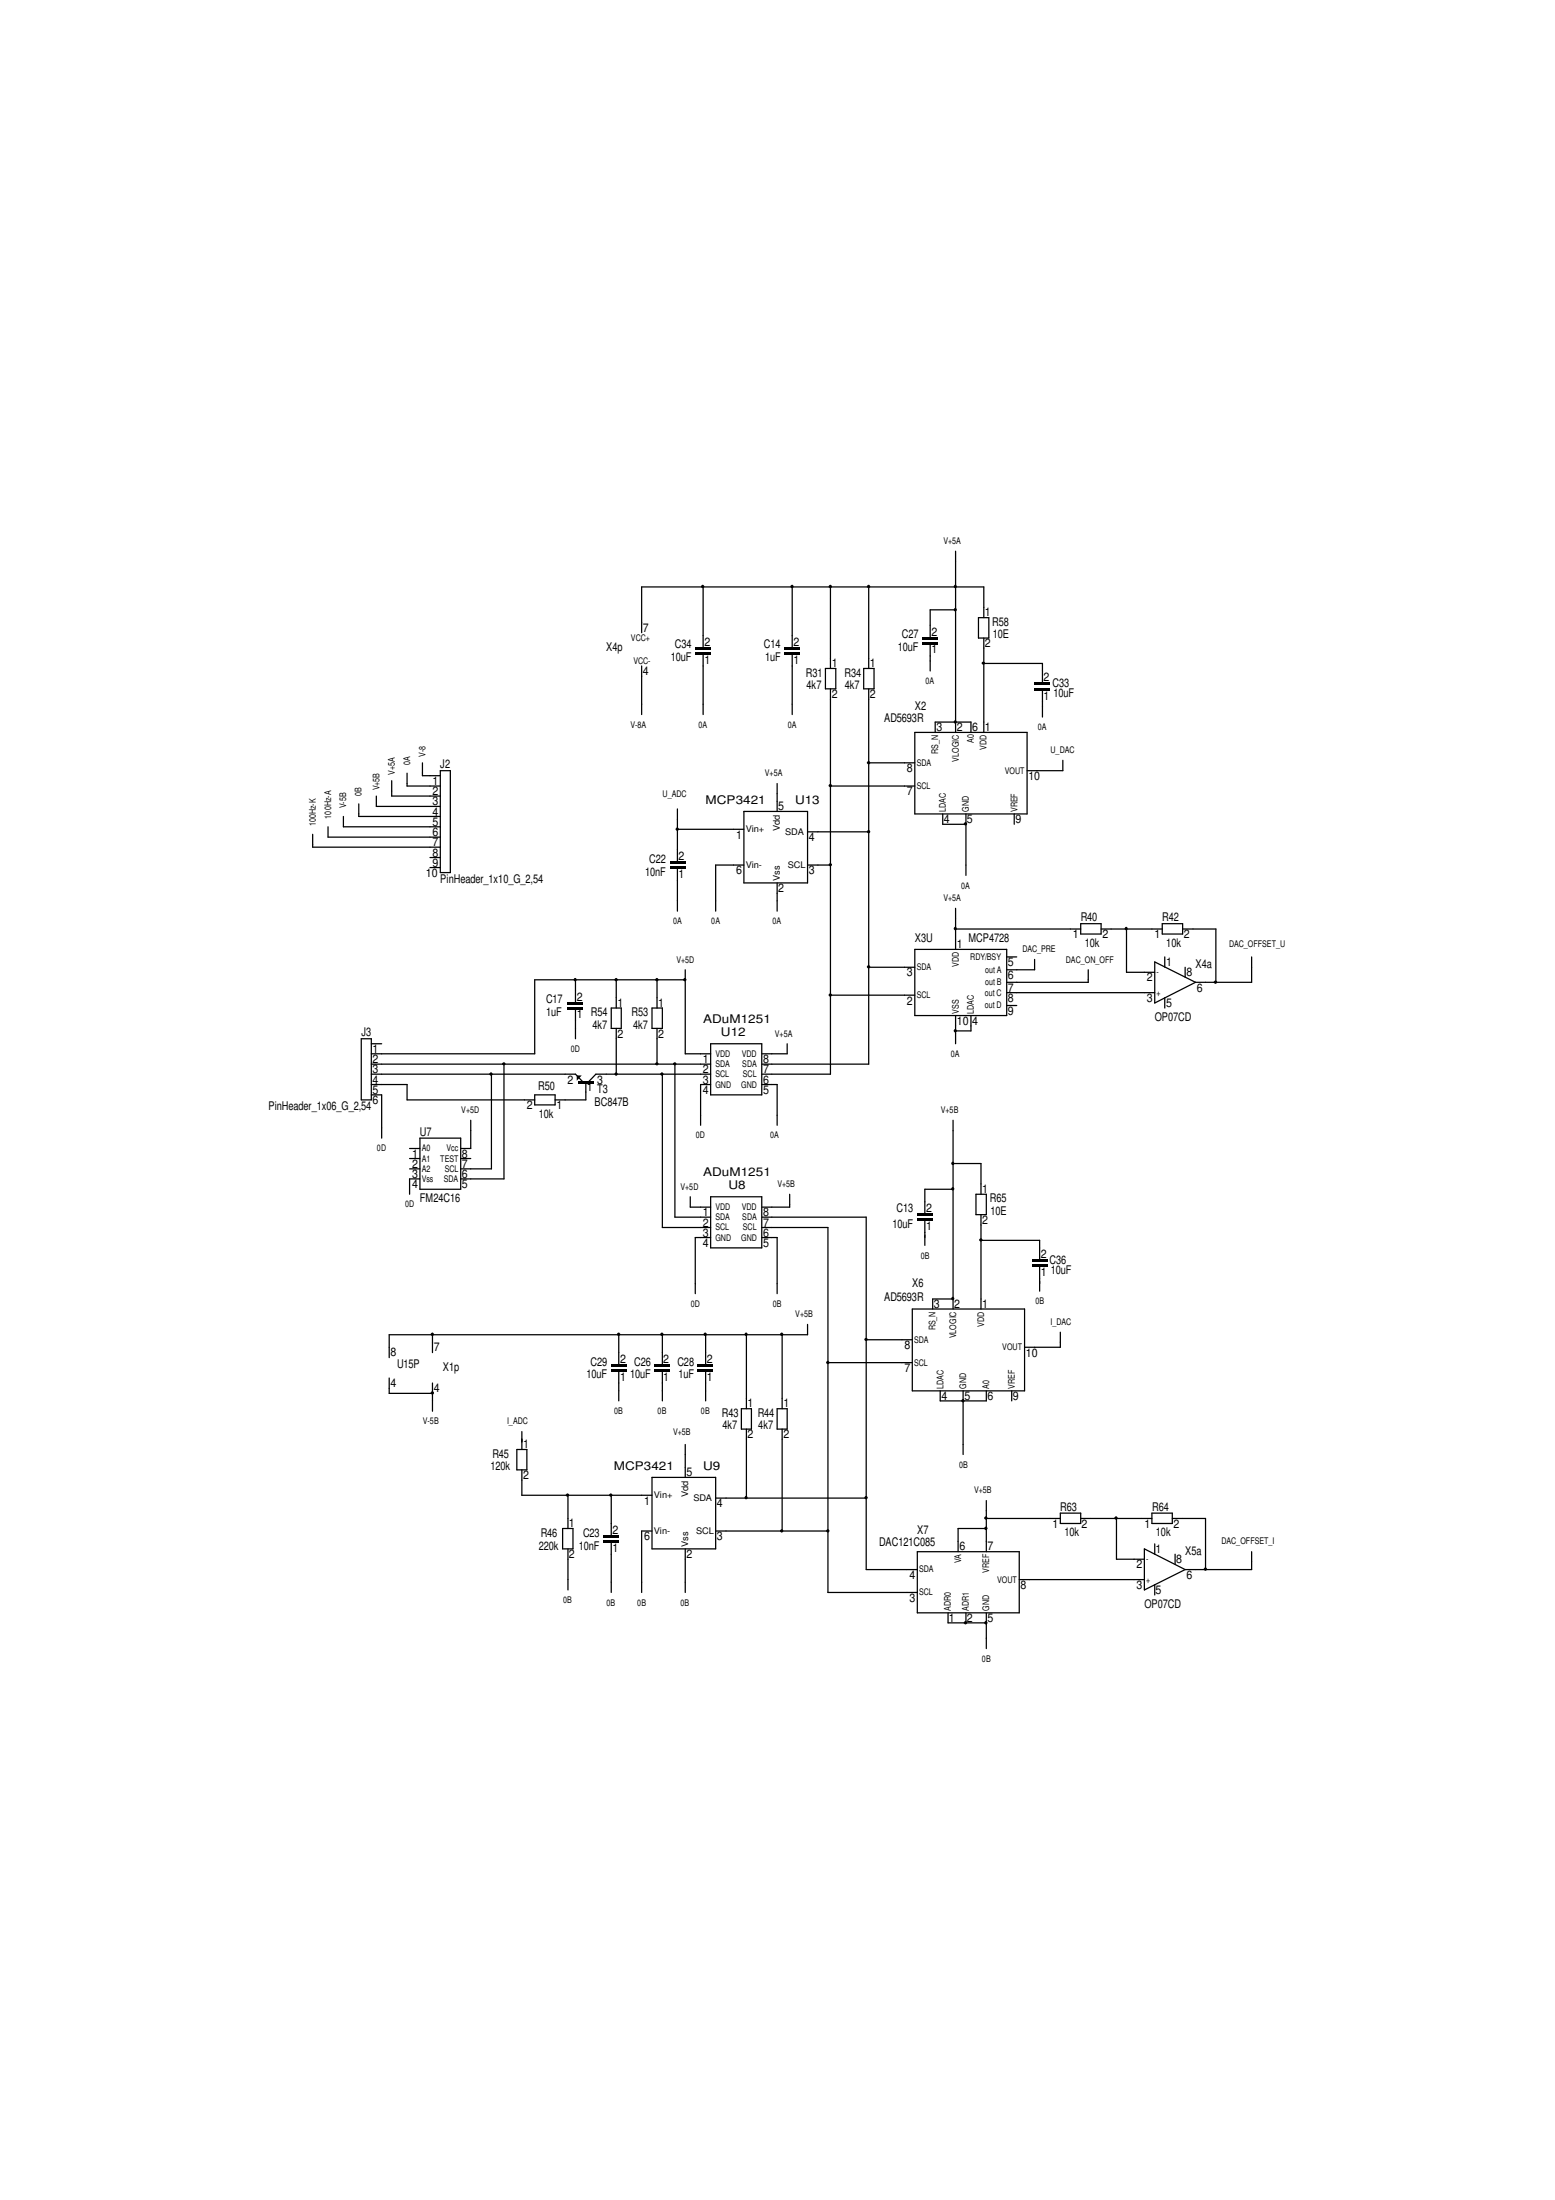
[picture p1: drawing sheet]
<svg xmlns="http://www.w3.org/2000/svg" width="210mm" height="297mm" viewBox="0 0 210 297" stroke-linecap="round" stroke-linejoin="round" font-family="sans-serif">
<g fill="none" stroke="#000" stroke-width=".17">
<path d="M94.9 79.2v8.1M106.9 79.2v8.1M112.1 79.2v11.1M117.3 79.2v11.1M129 74.4v24.5M86.6 89.9v6.6M94.9 88.4v8.1M106.9 88.4v8.1M111.4 90.3h1.4v2.7h-1.4zM112.1 93v52h-9.3M116.6 90.3h1.4v2.7h-1.4zM117.3 93v50.7h-14.5"/>
<path d="M123.5 98.9h15.1v11h-15.1zM125.6 87v3.6M126.2 98.9v-1.4h4.9v1.4M129 82.3h-3.4v3.7M132.1 83.4h1.4v2.7h-1.4zM132.8 83.4v-4.2h-46.2v6.2M132.8 86.1v12.8M132.8 89.6h7.9v2.6M140.7 93.2v3.6M42.2 112.6v1.8h17.2M44.3 111.6v1.4h15.1M46.4 110.2v1.4h13"/>
<path d="M48.4 108.5v1.7h11M50.8 107.5v1.4h8.6M52.9 105.4v2.1h6.5M54.9 104.4v1.7h4.5M57 103v1.7h2.4M58 117.1h1.4M58 115.8h1.4M59.4 104.1h1.4v13.7h-1.4zM91.4 109.2v7.1M91.4 117.3v5.7M91.4 112h9M100.4 116.8h-3.8v6.2"/>
<path d="M100.4 109.6h8.6v9.6h-8.6zM104.9 105.8v3.8M104.9 119.2v3.8M109 116.8h3.1M109 112.3h8.3M112.1 106.1h11.4M117.3 103h6.2M127.3 109.9v1.4h3.1M130.4 109.9v8.3M136.9 109.9v1.4M143.5 102.7v1.4h-4.9M77.7 132.3v3"/>
<path d="M77.7 136.3v4M82.5 136.1h1.4v2.8h-1.4zM83.2 132.3v3.8M83.2 138.9v6.1M88 136.1h1.4v2.8h-1.4zM88.7 132.3v3.8M88.7 138.9v4.8M92.5 132.3h-20.3v10h-22.1M92.5 130.9v11.4h3.4M112.1 134.4h11.4M117.3 130.6h6.2M123.5 128.2h12.4v8.9h-12.4z"/>
<path d="M129 122.6v5.6M129 137.1v3.8M129 125.4h16.9M131.1 137.1v2.1h-2.1M135.9 135.8h1.3M135.9 134h20M135.9 129.2h1.3M139.7 129.5v1.4h-3.8M145.9 124.7h2.7v1.4h-2.7zM146.9 130.9v1.7h-11M148.6 125.4h8.3M152.1 125.4v5.9h3.8"/>
<path d="M155.9 129.9l5.5 2.7-5.5 2.8zM156.9 124.7h2.7v1.4h-2.7zM157.2 129.2v1.4M157.2 134.7v1.4M159.6 125.4h4.5v7.2M160 130.6v1.4M169 129.2v3.4h-7.6M48.8 140.3h1.3v8.2h-1.3zM50.1 147.8h1.4v5.9M50.1 146.4h4.8v2.1h17.3M50.1 145h27.6l1 1.1M50.1 143.7h45.8"/>
<path d="M50.1 140.9h1.4M55.3 156.4h1.4M55.3 155.1h1.4M55.3 157.8h1.4M56.7 159.2h-1.4v2M56.7 153.7h5.5v6.9h-5.5zM62.2 156.4h1.3M63.5 151.3v3.8h-1.3M66.3 145v12.8h-4.1M68 143.7v15.5h-5.8M72.2 147.8h2.7v1.4h-2.7zM79.1 146.1v2.4h-4.2"/>
<path d="M89.4 145v20.7h6.5M91.1 143.7v20.6h4.8M95.9 140.9h6.9v6.9h-6.9zM95.9 146.4h-1.3v5.5M95.9 145h-15.5l-1 1.1M102.8 146.4h2.1v5.5M106.3 140.9v1.4h-3.5M128.7 151.3v25.4M128.7 157.1h3.7v4.1M93.2 161.6v1.4h2.7M95.9 161.6h6.9v6.9h-6.9zM95.9 167.1h-2v7.6"/>
<path d="M102.8 164.3h14.1v47.6h6.9M102.8 165.7h9v49.3h12M102.8 167.1h2.1v7.6M106.6 161.2v1.8h-3.8M109 178.8v1.4h-56.5v3.1M123.1 176.7h15.2v11.1h-15.2zM124.8 164.8v3.3M128.7 160.6h-3.9v3.2M128.7 175.4h-2.8v1.3M131.7 161.2h1.4v2.8h-1.4zM132.4 167.5h7.9v2.6M132.4 164v12.7"/>
<path d="M140.3 171.1v3.2M143.1 179.9v2h-4.8M52.5 186.1v2h5.9M58.4 180.2v2.4M58.4 186.7v3.8M69.8 195.7h1.3v2.8h-1.3zM70.4 193.3v2.4M70.4 198.5v3.4h17.6M83.5 180.2v3.9M83.5 185.2v3.9M88 199.5h8.6v9.6h-8.6zM89.4 180.2v3.9"/>
<path d="M89.4 185.2v3.9M92.5 195v4.5M95.2 180.2v3.9M95.2 185.2v3.9M100.1 190.2h1.3v2.8h-1.3zM100.8 180.2v10M100.8 193v9.3M104.9 190.2h1.4v2.8h-1.4zM105.6 180.2v10M105.6 193v13.7M111.8 184h11.3M116.9 180.9h6.2"/>
<path d="M126.9 187.8v1.3h6.2v-1.3M130 187.8v8.6M136.6 187.8v1.3M75.9 206.4h1.4v2.7h-1.4zM76.7 201.9v4.5M76.7 209.1v5.6M82.5 201.9v5.4M82.5 208.3v6.7M88 206.7h-1.4v8.3M92.5 209.1v5.9M96.6 206.7h15.2M96.6 202.3h20.3"/>
<path d="M123.8 209.5h13.8v8.3h-13.8zM128 217.8v1.3h5.1M130.4 217.8v1.3M133.1 202.6v6.9M133.1 217.8v4.8M133.1 206.4h-3.8v3.1M133.1 205h10M137.6 213.3h16.9M143.1 204.3h2.8v1.4h-2.8zM145.9 205h9.6M150.7 205v5.5h3.8M154.5 209.1l5.5 2.8-5.5 2.8z"/>
<path d="M155.5 204.3h2.7v1.4h-2.7zM155.9 208.4v1.4M155.9 214v1.3M158.2 205h4.5v6.9M158.6 209.8v1.4M169 209.5v2.4h-9"/>
</g>
<g fill="none" stroke="#000" stroke-width=".34">
<path d="M93.9 87.5h2M105.9 87.5h2.1M124.5 86.1h2.1M124.5 86.8h2.1M139.7 92.3h2M90.4 116.5h2.1M90.4 117.1h2.1M76.7 135.4h2M76.7 136.1h2M123.8 164h2.1M123.8 164.7h2.1M139.3 170.2h2.1"/>
<path d="M139.3 170.9h2.1M82.5 184.3h2.1M82.5 185h2.1M88.3 184.3h2.1M88.3 185h2.1M94.2 184.3h2.1M94.2 185h2.1M81.4 207.4h2.1M81.4 208.1h2.1"/>
</g>
<path d="M93.9 88.2h2M105.9 88.2h2.1M139.7 93h2" fill="none" stroke="#000" stroke-width=".38"/>
<path d="M78 146.1h2.1" fill="none" stroke="#000" stroke-width=".3"/>
<g fill="#000">
<path d="M77.9 145.2h.6l-.6 .7z"/>
<path d="M94.7 79h.2h.1l.1 .2-.1 .1-.1 .1-.2-.1-.1-.1z" fill-rule="evenodd"/>
<path d="M106.8 79h.1h.2v.2v.1l-.2 .1-.1-.1-.1-.1z" fill-rule="evenodd"/>
<path d="M111.9 79h.2h.1l.1 .2-.1 .1-.1 .1-.2-.1-.1-.1z" fill-rule="evenodd"/>
<path d="M117.1 79h.2h.1l.1 .2-.1 .1-.1 .1-.2-.1-.1-.1z" fill-rule="evenodd"/>
<path d="M128.8 79h.1h.2v.3l-.2 .1-.1-.1z" fill-rule="evenodd"/>
<path d="M128.8 82.2l.1-.1 .2 .1v.3h-.2h-.1z" fill-rule="evenodd"/>
<path d="M128.8 97.3l.1-.1 .2 .1v.3l-.2 .1-.1-.1z" fill-rule="evenodd"/>
<path d="M132.6 89.4h.3l.1 .1-.1 .2h-.3l-.1-.2z" fill-rule="evenodd"/>
<path d="M91.3 111.8l.1-.1 .2 .1 .1 .2-.1 .1-.2 .1-.1-.1-.1-.1z" fill-rule="evenodd"/>
<path d="M111.9 105.9l.2-.1 .1 .1 .1 .2-.1 .1-.1 .1-.2-.1-.1-.1z" fill-rule="evenodd"/>
<path d="M111.9 116.6h.3l.1 .2-.1 .1h-.3l-.1-.1z" fill-rule="evenodd"/>
<path d="M117.1 102.8l.2-.1 .1 .1 .1 .2-.1 .1-.1 .1-.2-.1-.1-.1z" fill-rule="evenodd"/>
<path d="M117.1 112.1h.2h.1l.1 .2-.1 .1-.1 .1-.2-.1-.1-.1z" fill-rule="evenodd"/>
<path d="M130.2 111.1l.1-.1 .2 .1 .1 .2-.1 .1-.2 .1-.1-.1-.1-.1z" fill-rule="evenodd"/>
<path d="M77.5 132.1l.1-.1 .2 .1v.3l-.2 .1-.1-.1z" fill-rule="evenodd"/>
<path d="M83 132.1l.2-.1 .1 .1 .1 .2-.1 .1-.1 .1-.2-.1-.1-.1z" fill-rule="evenodd"/>
<path d="M88.5 132.1l.2-.1 .1 .1 .1 .2-.1 .1-.1 .1-.2-.1-.1-.1z" fill-rule="evenodd"/>
<path d="M92.3 132.1l.2-.1 .1 .1 .1 .2-.1 .1-.1 .1-.2-.1-.1-.1z" fill-rule="evenodd"/>
<path d="M111.9 134.2l.2-.1 .1 .1 .1 .2-.1 .1-.1 .1-.2-.1-.1-.1z" fill-rule="evenodd"/>
<path d="M117.1 130.4l.2-.1 .1 .1 .1 .2-.1 .1-.1 .1-.2-.1-.1-.1z" fill-rule="evenodd"/>
<path d="M128.8 139l.1-.1 .2 .1v.3l-.2 .1-.1-.1z" fill-rule="evenodd"/>
<path d="M128.8 125.2l.1-.1 .2 .1v.3l-.2 .1-.1-.1z" fill-rule="evenodd"/>
<path d="M151.9 125.2l.1-.1 .2 .1v.3l-.2 .1-.1-.1z" fill-rule="evenodd"/>
<path d="M163.9 132.5l.2-.1 .1 .1 .1 .1-.1 .2h-.1h-.2l-.1-.2z" fill-rule="evenodd"/>
<path d="M66.1 144.9l.2-.1 .1 .1 .1 .1-.1 .2h-.1h-.2l-.1-.2z" fill-rule="evenodd"/>
<path d="M67.9 143.5h.3v.1v.2h-.3l-.1-.2z" fill-rule="evenodd"/>
<path d="M83 144.9l.2-.1 .1 .1 .1 .1-.1 .2h-.1h-.2l-.1-.2z" fill-rule="evenodd"/>
<path d="M88.5 143.5h.3l.1 .1-.1 .2h-.3l-.1-.2z" fill-rule="evenodd"/>
<path d="M89.2 144.9l.2-.1 .1 .1 .1 .1-.1 .2h-.1h-.2l-.1-.2z" fill-rule="evenodd"/>
<path d="M90.9 143.5h.3l.1 .1-.1 .2h-.3l-.1-.2z" fill-rule="evenodd"/>
<path d="M128.5 156.9l.1-.1 .2 .1v.3l-.2 .1-.1-.1z" fill-rule="evenodd"/>
<path d="M128.5 160.4l.1-.1 .2 .1v.3h-.2h-.1z" fill-rule="evenodd"/>
<path d="M128.5 175.2l.1-.1 .2 .1v.3l-.2 .1-.1-.1z" fill-rule="evenodd"/>
<path d="M132.2 167.3l.2-.1 .2 .1v.1v.2h-.2h-.2v-.2z" fill-rule="evenodd"/>
<path d="M58.2 187.9l.2-.1 .1 .1 .1 .2-.1 .1-.1 .1-.2-.1-.1-.1z" fill-rule="evenodd"/>
<path d="M58.2 180l.2-.1 .1 .1 .1 .2-.1 .1-.1 .1-.2-.1-.1-.1z" fill-rule="evenodd"/>
<path d="M83.3 180l.2-.1 .2 .1v.2v.1l-.2 .1-.2-.1v-.1z" fill-rule="evenodd"/>
<path d="M89.2 180l.2-.1 .1 .1 .1 .2-.1 .1-.1 .1-.2-.1-.1-.1z" fill-rule="evenodd"/>
<path d="M95 180l.2-.1 .1 .1 .1 .2-.1 .1-.1 .1-.2-.1v-.1z" fill-rule="evenodd"/>
<path d="M100.6 180l.1-.1 .2 .1v.3l-.2 .1-.1-.1z" fill-rule="evenodd"/>
<path d="M105.4 180l.1-.1 .2 .1v.2v.1l-.2 .1-.1-.1-.1-.1z" fill-rule="evenodd"/>
<path d="M111.6 183.8l.2-.1 .1 .1 .1 .2-.1 .1-.1 .1-.2-.1-.1-.1z" fill-rule="evenodd"/>
<path d="M116.8 180.7h.3v.1v.2h-.3l-.1-.2z" fill-rule="evenodd"/>
<path d="M129.8 189l.2-.1 .1 .1 .1 .1-.1 .2-.1 .1-.2-.1v-.2z" fill-rule="evenodd"/>
<path d="M76.4 201.7l.2-.1 .2 .1v.2v.1l-.2 .1-.2-.1v-.1z" fill-rule="evenodd"/>
<path d="M82.3 201.7l.2-.1 .1 .1 .1 .2-.1 .1-.1 .1-.2-.1-.1-.1z" fill-rule="evenodd"/>
<path d="M100.6 202.1l.1-.1 .2 .1v.3h-.2h-.1z" fill-rule="evenodd"/>
<path d="M105.4 206.5h.1h.2v.2v.2h-.2h-.1l-.1-.2z" fill-rule="evenodd"/>
<path d="M111.6 206.5h.2h.1l.1 .2-.1 .2h-.1h-.2l-.1-.2z" fill-rule="evenodd"/>
<path d="M116.8 202.1l.1-.1 .2 .1v.1v.2h-.2h-.1l-.1-.2z" fill-rule="evenodd"/>
<path d="M130.2 218.9h.1h.2l.1 .2-.1 .2h-.2h-.1l-.1-.2z" fill-rule="evenodd"/>
<path d="M132.9 206.2l.2-.1 .1 .1 .1 .2-.1 .1-.1 .1-.2-.1-.1-.1z" fill-rule="evenodd"/>
<path d="M132.9 204.8l.2-.1 .1 .1 .1 .2-.1 .1-.1 .1-.2-.1-.1-.1z" fill-rule="evenodd"/>
<path d="M132.9 218.9h.2h.1l.1 .2-.1 .2h-.1h-.2l-.1-.2z" fill-rule="evenodd"/>
<path d="M150.5 204.8l.2-.1 .1 .1 .1 .2-.1 .1-.1 .1-.2-.1-.1-.1z" fill-rule="evenodd"/>
<path d="M162.6 211.7l.1-.1 .2 .1v.2v.1l-.2 .1-.1-.1-.1-.1z" fill-rule="evenodd"/>
</g>
<g font-size="1.6">
<text x="132.9" y="83.2">1</text>
<text x="81.8" y="87.9">X4p</text>
<text x="86.8" y="85.3">7</text>
<text x="90.6" y="89.3">10uF</text>
<text x="91.1" y="87.5">C34</text>
<text x="95.1" y="87.2">2</text>
<text x="95.1" y="89.6">1</text>
<text x="103.1" y="87.5">C14</text>
<text x="103.3" y="89.3">1uF</text>
<text x="107.1" y="87.2">2</text>
<text x="107.1" y="89.6">1</text>
<text x="121.2" y="87.9">10uF</text>
<text x="121.8" y="86.2">C27</text>
<text x="125.7" y="85.8">2</text>
<text x="125.7" y="88.2">1</text>
<text x="132.9" y="87.4">2</text>
<text x="133.9" y="84.5">R58</text>
<text x="134" y="86.2">10E</text>
<text x="86.8" y="91.2">4</text>
<text x="108.8" y="91.4">R31</text>
<text x="108.9" y="93.1">4k7</text>
<text x="112.3" y="94.3">2</text>
<text x="112.3" y="90.1">1</text>
<text x="114" y="91.4">R34</text>
<text x="114" y="93.1">4k7</text>
<text x="117.4" y="94.3">2</text>
<text x="117.4" y="90.1">1</text>
<text x="123.5" y="95.8">X2</text>
<text x="140.8" y="92">2</text>
<text x="140.8" y="94.4">1</text>
<text x="142.1" y="92.8">C33</text>
<text x="142.2" y="94.1">10uF</text>
<text x="119.3" y="97.5">AD5693R</text>
<text x="126.4" y="98.7">3</text>
<text x="129.2" y="98.7">2</text>
<text x="131.2" y="98.7">6</text>
<text x="132.9" y="98.7">1</text>
<text x="58.4" y="107.4">2</text>
<text x="58.4" y="106">1</text>
<text x="59.4" y="103.7">J2</text>
<text x="122.4" y="104.3">8</text>
<text x="122.4" y="107.4">7</text>
<text x="138.8" y="105.3">10</text>
<text x="58.4" y="112.9">6</text>
<text x="58.4" y="111.5">5</text>
<text x="58.4" y="110.1">4</text>
<text x="58.4" y="108.8">3</text>
<text x="95.2" y="108.5">MCP3421</text>
<text x="99.4" y="113.2">1</text>
<text x="105" y="109.4">5</text>
<text x="107.3" y="108.5">U13</text>
<text x="109.2" y="113.6">4</text>
<text x="127.4" y="111.2">4</text>
<text x="130.5" y="111.2">5</text>
<text x="137.1" y="111.2">9</text>
<text x="57.5" y="118.4">10</text>
<text x="58.4" y="117">9</text>
<text x="58.4" y="115.7">8</text>
<text x="58.4" y="114.3">7</text>
<text x="59.4" y="119.2">PinHeader_1x10_G_2,54</text>
<text x="87.1" y="118.2">10nF</text>
<text x="87.6" y="116.5">C22</text>
<text x="91.6" y="116.1">2</text>
<text x="91.6" y="118.6">1</text>
<text x="99.4" y="118.1">6</text>
<text x="109.2" y="118.1">3</text>
<text x="105" y="120.5">2</text>
<text x="145.9" y="124.4">R40</text>
<text x="156.9" y="124.4">R42</text>
<text x="122.4" y="131.8">3</text>
<text x="123.5" y="127.2">X3U</text>
<text x="129.2" y="128">1</text>
<text x="130.7" y="127.1">MCP4728</text>
<text x="136.1" y="130.5">5</text>
<text x="144.8" y="126.7">1</text>
<text x="146.4" y="127.8">10k</text>
<text x="148.8" y="126.7">2</text>
<text x="155.8" y="126.7">1</text>
<text x="157.4" y="130.4">1</text>
<text x="157.4" y="127.8">10k</text>
<text x="159.8" y="126.7">2</text>
<text x="160.1" y="131.8">8</text>
<text x="161.4" y="130.6">X4a</text>
<text x="73.7" y="137.2">1uF</text>
<text x="73.7" y="135.5">C17</text>
<text x="77.9" y="135.1">2</text>
<text x="77.9" y="137.5">1 R54</text>
<text x="83.4" y="135.9">1</text>
<text x="85.3" y="137.2">R53</text>
<text x="88.9" y="135.9">1</text>
<text x="122.4" y="135.6">2</text>
<text x="136.1" y="137">9</text>
<text x="136.1" y="135.3">8</text>
<text x="136.1" y="133.9">7</text>
<text x="136.1" y="132.2">6</text>
<text x="154.8" y="135.3">3</text>
<text x="154.8" y="132.5">2</text>
<text x="155.9" y="137.8">OP07CD</text>
<text x="157.4" y="136">5</text>
<text x="161.5" y="133.9">6</text>
<text x="48.8" y="139.9">J3</text>
<text x="50.3" y="143.6">2</text>
<text x="50.3" y="142.2">1</text>
<text x="80" y="138.9">4k7</text>
<text x="83.4" y="140.1">2</text>
<text x="85.5" y="138.9">4k7</text>
<text x="88.9" y="140.1">2</text>
<text x="94.9" y="143.6">1</text>
<text x="94.9" y="138.2">ADuM1251</text>
<text x="97.3" y="139.9">U12</text>
<text x="103" y="143.6">8</text>
<text x="129.2" y="138.4">10</text>
<text x="131.2" y="138.4">4</text>
<text x="36.2" y="149.9">PinHeader_1x06_G_2,54</text>
<text x="50.3" y="149.1">6</text>
<text x="50.3" y="147.7">5</text>
<text x="50.3" y="146.3">4</text>
<text x="50.3" y="144.9">3</text>
<text x="71.1" y="149.7">2</text>
<text x="72.6" y="147.1">R50</text>
<text x="75.1" y="149.7">1</text>
<text x="76.6" y="146.3">2</text>
<text x="79.2" y="147.3">1 T3</text>
<text x="80.3" y="149.3">BC847B</text>
<text x="80.6" y="146.3">3</text>
<text x="94.9" y="147.7">4</text>
<text x="94.9" y="146.3">3</text>
<text x="94.9" y="144.9">2</text>
<text x="103" y="144.9">7</text>
<text x="103" y="146.3">6</text>
<text x="103" y="147.7">5</text>
<text x="56.7" y="153.3">U7</text>
<text x="72.7" y="150.9">10k</text>
<text x="55.6" y="157.7">2</text>
<text x="55.6" y="156.3">1</text>
<text x="55.6" y="160.4">4</text>
<text x="55.6" y="159">3</text>
<text x="62.4" y="156.3">8</text>
<text x="62.4" y="157.7">7</text>
<text x="62.4" y="159">6</text>
<text x="62.4" y="160.4">5</text>
<text x="94.9" y="158.8">ADuM1251</text>
<text x="98.3" y="160.6">U8</text>
<text x="132.6" y="161.1">1</text>
<text x="56.7" y="162.3">FM24C16</text>
<text x="94.9" y="167">3</text>
<text x="94.9" y="165.6">2</text>
<text x="94.9" y="164.2">1</text>
<text x="103" y="164.2">8</text>
<text x="103" y="165.6">7</text>
<text x="103" y="167">6</text>
<text x="120.5" y="165.8">10uF</text>
<text x="121" y="163.7">C13</text>
<text x="125" y="163.7">2</text>
<text x="125" y="166.1">1</text>
<text x="132.6" y="165.3">2</text>
<text x="133.6" y="162.3">R65</text>
<text x="133.7" y="164">10E</text>
<text x="94.9" y="168.4">4</text>
<text x="103" y="168.4">5</text>
<text x="123.1" y="173.7">X6</text>
<text x="140.5" y="169.9">2</text>
<text x="140.5" y="172.3">1</text>
<text x="141.7" y="170.6">C36</text>
<text x="141.9" y="172">10uF</text>
<text x="119.3" y="175.7">AD5693R</text>
<text x="126.1" y="176.6">3</text>
<text x="128.8" y="176.6">2</text>
<text x="132.6" y="176.6">1</text>
<text x="52.7" y="183.1">8</text>
<text x="53.6" y="184.7">U15P</text>
<text x="58.5" y="182.5">7</text>
<text x="59.8" y="185.1">X1p</text>
<text x="79.7" y="184.4">C29</text>
<text x="83.7" y="184">2</text>
<text x="85.6" y="184.4">C26</text>
<text x="89.5" y="184">2</text>
<text x="91.4" y="184.4">C28</text>
<text x="95.4" y="184">2</text>
<text x="122.1" y="182.1">8</text>
<text x="122.1" y="185.3">7</text>
<text x="138.5" y="183.2">10</text>
<text x="52.7" y="187.3">4</text>
<text x="58.5" y="188">4</text>
<text x="79.2" y="186.1">10uF</text>
<text x="83.7" y="186.4">1</text>
<text x="85" y="186.1">10uF</text>
<text x="89.5" y="186.4">1</text>
<text x="91.6" y="186.1">1uF</text>
<text x="95.4" y="186.4">1</text>
<text x="97.5" y="191.3">R43</text>
<text x="100.9" y="190">1</text>
<text x="102.3" y="191.3">R44</text>
<text x="105.7" y="190">1</text>
<text x="127.1" y="189">4</text>
<text x="130.2" y="189">5</text>
<text x="133.3" y="189">6</text>
<text x="136.7" y="189">9</text>
<text x="66.5" y="196.8">R45</text>
<text x="70.6" y="195.5">1</text>
<text x="97.5" y="193">4k7</text>
<text x="100.9" y="194.2">2</text>
<text x="102.4" y="193">4k7</text>
<text x="105.7" y="194.2">2</text>
<text x="66.2" y="198.5">120k</text>
<text x="70.6" y="199.7">2</text>
<text x="82.8" y="198.5">MCP3421</text>
<text x="87" y="203.2">1</text>
<text x="92.7" y="199.3">5</text>
<text x="94.9" y="198.5">U9</text>
<text x="96.8" y="203.5">4</text>
<text x="143.1" y="204">R63</text>
<text x="155.5" y="204">R64</text>
<text x="72.7" y="209.2">220k</text>
<text x="73" y="207.5">R46</text>
<text x="76.8" y="206.2">1</text>
<text x="78.1" y="209.2">10nF</text>
<text x="78.7" y="207.5">C23</text>
<text x="82.7" y="207.1">2</text>
<text x="82.7" y="209.6">1</text>
<text x="87" y="208">6</text>
<text x="96.8" y="208">3</text>
<text x="118.7" y="208.8">DAC121C085</text>
<text x="123.8" y="207.1">X7</text>
<text x="129.5" y="209.3">6</text>
<text x="133.3" y="209.3">7</text>
<text x="142.1" y="206.2">1</text>
<text x="143.7" y="207.4">10k</text>
<text x="146" y="206.2">2</text>
<text x="154.5" y="206.2">1</text>
<text x="156" y="209.7">1</text>
<text x="156" y="207.4">10k</text>
<text x="158.4" y="206.2">2</text>
<text x="160" y="209.9">X5a</text>
<text x="76.8" y="210.4">2</text>
<text x="92.7" y="210.4">2</text>
<text x="122.8" y="213.1">4</text>
<text x="137.8" y="214.5">8</text>
<text x="153.4" y="214.5">3</text>
<text x="153.4" y="211.8">2</text>
<text x="156" y="215.2">5</text>
<text x="158.7" y="211">8</text>
<text x="160.1" y="213.1">6</text>
<text x="122.8" y="216.2">3</text>
<text x="128.1" y="219">1</text>
<text x="130.5" y="219">2</text>
<text x="133.3" y="219">5</text>
<text x="154.5" y="217">OP07CD</text>
</g>
<g font-size="1.2">
<text x="127.3" y="73.4">V+5A</text>
<text x="85.2" y="86.5">VCC+</text>
<text x="85.5" y="89.7">VCC-</text>
<text x="124.9" y="92.4">0A</text>
<text x="85.1" y="98.3">V-8A</text>
<text x="94.3" y="98.3">0A</text>
<text x="106.3" y="98.3">0A</text>
<text x="126.7" y="101.8" transform="rotate(-90 126.7 101.8)">RS_N</text>
<text x="131.4" y="100.3" transform="rotate(-90 131.4 100.3)">A0</text>
<text x="133.2" y="101.2" transform="rotate(-90 133.2 101.2)">VDD</text>
<text x="140.1" y="98.6">0A</text>
<text x="141.8" y="101.7">U_DAC</text>
<text x="48.8" y="107.4" transform="rotate(-90 48.8 107.4)">0B</text>
<text x="51.2" y="106.7" transform="rotate(-90 51.2 106.7)">V+5B</text>
<text x="53.3" y="104.6" transform="rotate(-90 53.3 104.6)">V+5A</text>
<text x="55.4" y="103.3" transform="rotate(-90 55.4 103.3)">0A</text>
<text x="57.4" y="102.2" transform="rotate(-90 57.4 102.2)">V-8</text>
<text x="89.5" y="107.6">U_ADC</text>
<text x="103.3" y="104.8">V+5A</text>
<text x="123.7" y="103.4">SDA</text>
<text x="123.7" y="106.5">SCL</text>
<text x="129.4" y="102.8" transform="rotate(-90 129.4 102.8)">VLOGIC</text>
<text x="135.6" y="104.5">VOUT</text>
<text x="42.6" y="111.6" transform="rotate(-90 42.6 111.6)">100Hz-K</text>
<text x="44.7" y="110.5" transform="rotate(-90 44.7 110.5)">100Hz-A</text>
<text x="46.7" y="109.1" transform="rotate(-90 46.7 109.1)">V-5B</text>
<text x="100.7" y="112.4">Vin+</text>
<text x="105.3" y="112.2" transform="rotate(-90 105.3 112.2)">Vdd</text>
<text x="106" y="112.7">SDA</text>
<text x="127.7" y="109.6" transform="rotate(-90 127.7 109.6)">LDAC</text>
<text x="130.8" y="109.6" transform="rotate(-90 130.8 109.6)">GND</text>
<text x="137.3" y="109.6" transform="rotate(-90 137.3 109.6)">VREF</text>
<text x="100.7" y="117.2">Vin-</text>
<text x="105.3" y="119" transform="rotate(-90 105.3 119)">Vss</text>
<text x="106.3" y="117.2">SCL</text>
<text x="129.8" y="120">0A</text>
<text x="90.8" y="124.8">0A</text>
<text x="96" y="124.8">0A</text>
<text x="104.3" y="124.8">0A</text>
<text x="127.3" y="121.7">V+5A</text>
<text x="91.3" y="130">V+5D</text>
<text x="123.7" y="131">SDA</text>
<text x="129.4" y="130.5" transform="rotate(-90 129.4 130.5)">VDD</text>
<text x="131" y="129.6">RDY/BSY</text>
<text x="133" y="131.3">out A</text>
<text x="138" y="128.6">DAC_PRE</text>
<text x="143.9" y="130">DAC_ON_OFF</text>
<text x="156.1" y="131.7">-</text>
<text x="165.9" y="127.9">DAC_OFFSET_U</text>
<text x="123.7" y="134.8">SCL</text>
<text x="129.4" y="136.9" transform="rotate(-90 129.4 136.9)">VSS</text>
<text x="131.4" y="136.9" transform="rotate(-90 131.4 136.9)">LDAC</text>
<text x="132.9" y="136.1">out D</text>
<text x="132.9" y="134.5">out C</text>
<text x="133" y="133.1">out B</text>
<text x="156.1" y="134.5">+</text>
<text x="77" y="142">0D</text>
<text x="96.6" y="142.7">VDD</text>
<text x="100.1" y="142.7">VDD</text>
<text x="104.6" y="140">V+5A</text>
<text x="128.4" y="142.7">0A</text>
<text x="96.6" y="146.9">GND</text>
<text x="96.6" y="145.5">SCL</text>
<text x="96.6" y="144.1">SDA</text>
<text x="100" y="146.9">GND</text>
<text x="100.2" y="144.1">SDA</text>
<text x="100.3" y="145.5">SCL</text>
<text x="50.9" y="155.4">0D</text>
<text x="56.9" y="155.4">A0</text>
<text x="60.3" y="155.4">Vcc</text>
<text x="62.3" y="150.3">V+5D</text>
<text x="93.9" y="153.7">0D</text>
<text x="104" y="153.7">0A</text>
<text x="127" y="150.3">V+5B</text>
<text x="56.9" y="156.8">A1</text>
<text x="56.9" y="159.6">Vss</text>
<text x="56.9" y="158.2">A2</text>
<text x="59.4" y="156.8">TEST</text>
<text x="59.9" y="159.6">SDA</text>
<text x="60" y="158.2">SCL</text>
<text x="91.9" y="160.6">V+5D</text>
<text x="104.9" y="160.3">V+5B</text>
<text x="54.7" y="163">0D</text>
<text x="96.6" y="167.5">GND</text>
<text x="96.6" y="166.1">SCL</text>
<text x="96.6" y="164.8">SDA</text>
<text x="96.6" y="163.4">VDD</text>
<text x="100" y="167.5">GND</text>
<text x="100.1" y="163.4">VDD</text>
<text x="100.2" y="164.8">SDA</text>
<text x="100.3" y="166.1">SCL</text>
<text x="124.3" y="169.9">0B</text>
<text x="93.3" y="176.5">0D</text>
<text x="104.3" y="176.5">0B</text>
<text x="107.4" y="177.8">V+5B</text>
<text x="126.3" y="179.6" transform="rotate(-90 126.3 179.6)">RS_N</text>
<text x="132.8" y="179.1" transform="rotate(-90 132.8 179.1)">VDD</text>
<text x="139.8" y="176.1">0B</text>
<text x="141.8" y="178.9">I_DAC</text>
<text x="123.4" y="181.3">SDA</text>
<text x="123.4" y="184.4">SCL</text>
<text x="129.1" y="180.7" transform="rotate(-90 129.1 180.7)">VLOGIC</text>
<text x="135.3" y="182.3">VOUT</text>
<text x="82.9" y="190.9">0B</text>
<text x="88.8" y="190.9">0B</text>
<text x="94.6" y="190.9">0B</text>
<text x="127.3" y="187.5" transform="rotate(-90 127.3 187.5)">LDAC</text>
<text x="130.4" y="187.5" transform="rotate(-90 130.4 187.5)">GND</text>
<text x="133.5" y="187.5" transform="rotate(-90 133.5 187.5)">A0</text>
<text x="137" y="187.5" transform="rotate(-90 137 187.5)">VREF</text>
<text x="57.1" y="192.3">V-5B</text>
<text x="68.5" y="192.3">I_ADC</text>
<text x="90.8" y="193.7">V+5B</text>
<text x="88.3" y="202.3">Vin+</text>
<text x="92.9" y="202.1" transform="rotate(-90 92.9 202.1)">Vdd</text>
<text x="93.6" y="202.6">SDA</text>
<text x="129.5" y="198.2">0B</text>
<text x="131.5" y="201.6">V+5B</text>
<text x="88.3" y="207.1">Vin-</text>
<text x="92.9" y="208.9" transform="rotate(-90 92.9 208.9)">Vss</text>
<text x="94" y="207.1">SCL</text>
<text x="164.9" y="208.5">DAC_OFFSET_I</text>
<text x="124.1" y="212.3">SDA</text>
<text x="124.1" y="215.4">SCL</text>
<text x="129.8" y="211.1" transform="rotate(-90 129.8 211.1)">VA</text>
<text x="133.5" y="212.3" transform="rotate(-90 133.5 212.3)">VREF</text>
<text x="134.6" y="213.7">VOUT</text>
<text x="154.7" y="213.7">+</text>
<text x="154.7" y="210.9">-</text>
<text x="76" y="216.5">0B</text>
<text x="81.9" y="216.8">0B</text>
<text x="86" y="216.8">0B</text>
<text x="91.9" y="216.8">0B</text>
<text x="128.4" y="217.5" transform="rotate(-90 128.4 217.5)">ADR0</text>
<text x="130.8" y="217.5" transform="rotate(-90 130.8 217.5)">ADR1</text>
<text x="133.5" y="217.5" transform="rotate(-90 133.5 217.5)">GND</text>
<text x="132.5" y="224.4">0B</text>
</g>
</svg>
